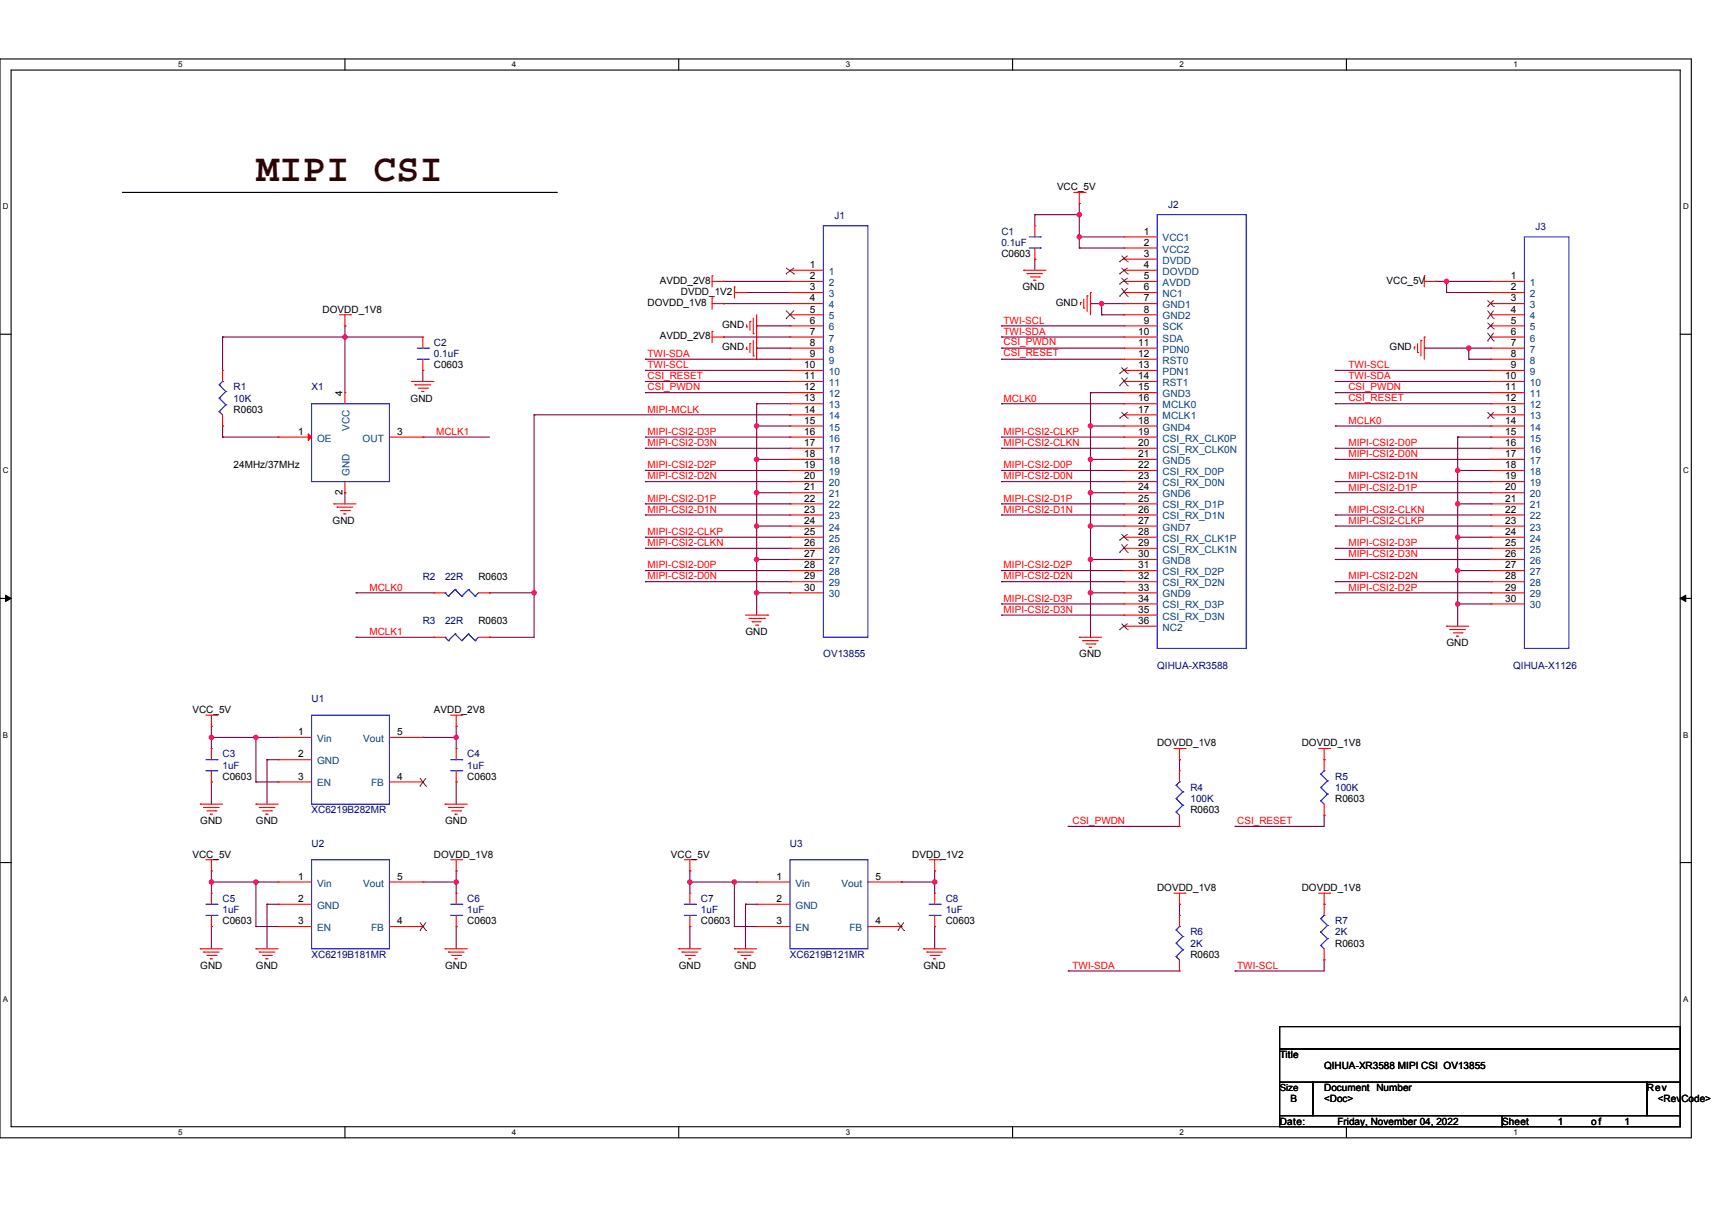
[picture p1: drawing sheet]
<svg xmlns="http://www.w3.org/2000/svg" width="297mm" height="210mm" viewBox="0 0 297 210" stroke-linecap="round" stroke-linejoin="round" font-family="sans-serif">
<path d="M0 10.2h293.4v187.3h-293.4zM1.9 12.2h289.6v183.3h-289.6z" fill="none" stroke="#000" stroke-width=".19"/>
<g fill="#fff">
<path d="M30.9 10.4h.7v1.6h-.7z"/>
<path d="M30.9 195.7h.7v1.6h-.7z"/>
</g>
<path d="M59.8 10.2v2M59.8 195.5v2" fill="none" stroke="#000" stroke-width=".19"/>
<g fill="#fff">
<path d="M88.8 10.4h.8v1.6h-.8z"/>
<path d="M88.8 195.7h.8v1.6h-.8z"/>
</g>
<path d="M117.8 10.2v2M117.8 195.5v2" fill="none" stroke="#000" stroke-width=".19"/>
<g fill="#fff">
<path d="M146.7 10.4h.8v1.6h-.8z"/>
<path d="M146.7 195.7h.8v1.6h-.8z"/>
</g>
<path d="M175.7 10.2v2M175.7 195.5v2" fill="none" stroke="#000" stroke-width=".19"/>
<g fill="#fff">
<path d="M204.6 10.4h.8v1.6h-.8z"/>
<path d="M204.6 195.7h.8v1.6h-.8z"/>
</g>
<path d="M233.6 10.2v2M233.6 195.5v2" fill="none" stroke="#000" stroke-width=".19"/>
<g fill="#fff">
<path d="M262.5 10.4h.8v1.6h-.8z"/>
<path d="M262.5 195.7h.8v1.6h-.8z"/>
<path d="M.5 35.1h1v1.5h-1z"/>
<path d="M292 35.1h1v1.5h-1z"/>
<path d="M.5 80.9h1v1.6h-1z"/>
<path d="M292 80.9h1v1.6h-1z"/>
</g>
<path d="M0 58h1.9M291.5 58h1.9" fill="none" stroke="#000" stroke-width=".19"/>
<g fill="#fff">
<path d="M.5 126.8h.9v1.5h-.9z"/>
<path d="M292 126.8h.9v1.5h-.9z"/>
</g>
<path d="M0 103.9h1.9M291.5 103.9h1.9" fill="none" stroke="#000" stroke-width=".19"/>
<path d="M1 103.3l.9 .6-.9 .5zM291.5 103.9l.9-.6v1.1z" fill="#000" stroke="#000" stroke-width=".17"/>
<g fill="#fff">
<path d="M.5 172.6h.9v1.6h-.9z"/>
<path d="M292 172.6h.9v1.6h-.9z"/>
</g>
<path d="M21.2 33.4h75.3M96.5 33.4h.1M0 149.7h1.9M291.5 149.7h1.9M222 178.2h69.5v3.8h-69.5zM222 182h69.5v5.8h-69.5zM222 187.8h5.8v5.8h-5.8zM222 193.6h38.6v1.9h-38.6zM227.8 187.8h57.9v5.8h-57.9zM260.6 193.6h30.9v1.9h-30.9zM285.7 187.8h5.8v5.8h-5.8z" fill="none" stroke="#000" stroke-width=".19"/>
<g fill="none" stroke="#800040" stroke-width=".19">
<path d="M179.5 37.3h.1M179.5 37.3h7.7M179.5 37.3v1.9M187.2 35.3h.1M187.2 37.3h.1M187.2 35.3v7.7M38.6 58.5h.1M38.6 58.5h34.8M38.6 58.5v5.8M59.8 56.6h.1M59.8 58.5h.1M59.8 56.6v11.5"/>
<path d="M125.5 48.8h.1M125.5 52.7h.1M125.5 58.5h.1M125.5 58.5h11.6M125.5 52.7h11.6M125.5 48.8h11.6M129.3 50.8h.1M129.3 50.8h7.8M131.3 56.6h.1M131.3 56.6h5.8M173.7 58.5h.1M173.7 56.6h.1"/>
<path d="M173.7 58.5h21.3M173.7 56.6h21.3M179.5 45h.1M179.5 45v1.9M187.2 43h.1M187.2 41.1h.1M187.2 43h7.8M187.2 41.1h7.8M189.2 52.7h.1M189.2 52.7h5.8M191.1 54.6h.1M191.1 52.7h.1"/>
<path d="M191.1 54.6h3.9M191.1 52.7v1.9M249 48.8h.1M249 48.8h9.7M251 50.8h.1M251 48.8h.1M251 50.8h7.7M251 48.8v2M38.6 73.9h.1M38.6 75.9h.1M38.6 73.9v2M38.6 75.9h9.7"/>
<path d="M73.4 64.3h.1M73.4 75.9h.1M73.4 75.9h11.5M73.4 64.3v1.9M92.7 72h.1M92.7 72h44.4M92.7 72v38.6h-7.8M112 62.3h.1M112 64.3h.1M112 66.2h.1M112 68.1h.1M112 75.9h.1"/>
<path d="M112 77.8h.1M112 75.9h25.1M112 62.3h25.1M112 77.8h25.1M112 68.1h25.1M112 66.2h25.1M112 64.3h25.1M131.3 60.4h.1M131.3 70.1h.1M131.3 73.9h.1M131.3 79.7h.1M131.3 60.4h5.8"/>
<path d="M131.3 79.7h5.8M131.3 73.9h5.8M131.3 70.1h5.8M131.3 70.1v36.7M137.1 72h.1M173.7 60.4h.1M173.7 62.3h.1M173.7 75.9h.1M173.7 77.8h.1M173.7 70.1h.1M173.7 75.9h21.3M173.7 60.4h21.3"/>
<path d="M173.7 62.3h21.3M173.7 77.8h21.3M173.7 70.1h21.3M189.2 79.7h.1M189.2 73.9h.1M189.2 68.1h.1M189.2 68.1v42.5M189.2 79.7h5.8M189.2 73.9h5.8M189.2 68.1h5.8M231.6 77.8h.1M231.6 79.7h.1"/>
<path d="M231.6 70.1h.1M231.6 68.1h.1M231.6 66.2h.1M231.6 64.3h.1M231.6 73.9h.1M231.6 77.8h27.1M231.6 79.7h27.1M231.6 73.9h27.1M231.6 68.1h27.1M231.6 70.1h27.1M231.6 66.2h27.1M231.6 64.3h27.1"/>
<path d="M247.1 60.4h.1M247.1 60.4h11.6M252.9 75.9h.1M252.9 75.9h5.8M252.9 75.9v32.8M254.8 60.4h.1M254.8 62.3h.1M254.8 62.3h3.9M254.8 60.4v1.9M59.8 85.5h.1M59.8 85.5v1.9M112 99h.1"/>
<path d="M112 81.7h.1M112 83.6h.1M112 87.4h.1M112 89.4h.1M112 93.2h.1M112 95.2h.1M112 99h25.1M112 83.6h25.1M112 81.7h25.1M112 87.4h25.1M112 89.4h25.1M112 95.2h25.1"/>
<path d="M112 93.2h25.1M131.3 85.5h.1M131.3 91.3h.1M131.3 97.1h.1M131.3 97.1h5.8M131.3 91.3h5.8M131.3 85.5h5.8M173.7 83.6h.1M173.7 81.7h.1M173.7 87.4h.1M173.7 89.4h.1M173.7 99h.1"/>
<path d="M173.7 99h21.3M173.7 83.6h21.3M173.7 81.7h21.3M173.7 87.4h21.3M173.7 89.4h21.3M189.2 97.1h.1M189.2 91.3h.1M189.2 85.5h.1M189.2 97.1h5.8M189.2 91.3h5.8M189.2 85.5h5.8M231.6 95.2h.1"/>
<path d="M231.6 97.1h.1M231.6 91.3h.1M231.6 89.4h.1M231.6 85.5h.1M231.6 83.6h.1M231.6 83.6h27.1M231.6 89.4h27.1M231.6 97.1h27.1M231.6 91.3h27.1M231.6 85.5h27.1M231.6 95.2h27.1M252.9 81.7h.1"/>
<path d="M252.9 87.4h.1M252.9 93.2h.1M252.9 99h.1M252.9 99h5.8M252.9 81.7h5.8M252.9 87.4h5.8M252.9 93.2h5.8M61.8 102.9h.1M61.8 110.6h.1M61.8 102.9h13.5M61.8 110.6h13.5M84.9 110.6h.1"/>
<path d="M84.9 102.9h.1M84.9 102.9h7.8M92.7 102.9h.1M112 101h.1M112 101h25.1M131.3 102.9h.1M131.3 102.9h5.8M173.7 104.8h.1M173.7 106.8h.1M173.7 101h.1M173.7 101h21.3M173.7 104.8h21.3"/>
<path d="M173.7 106.8h21.3M189.2 102.9h.1M189.2 102.9h5.8M231.6 102.9h.1M231.6 101h.1M231.6 101h27.1M231.6 102.9h27.1M252.9 104.8h.1M252.9 104.8h5.8M36.7 135.7h.1M36.7 128h.1M36.7 126.1h.1"/>
<path d="M36.7 128h11.6M36.7 126.1v3.8M36.7 135.7v3.9M44.4 128h.1M44.4 135.7h.1M44.4 128v7.7M44.4 135.7h3.9M46.3 131.8h.1M46.3 131.8h2M46.3 131.8v7.8M73.4 128h.1M73.4 128h5.7"/>
<path d="M79.1 135.7h.1M79.1 128h.1M79.1 126.1h.1M79.1 126.1v3.8M79.1 135.7v3.9M204.6 131.8h.1M204.6 131.8v2M36.7 153.1h.1M36.7 151.2h.1M36.7 151.2v3.8M36.7 153.1h11.6M44.4 153.1h.1"/>
<path d="M44.4 153.1v7.7M46.3 156.9h.1M46.3 156.9h2M46.3 156.9v7.8M73.4 153.1h.1M73.4 153.1h5.7M79.1 151.2h.1M79.1 153.1h.1M79.1 151.2v3.8M119.7 153.1h.1M119.7 151.2h.1M119.7 153.1h11.6"/>
<path d="M119.7 151.2v3.8M127.4 153.1h.1M127.4 153.1v7.7M129.3 156.9h.1M129.3 156.9h2M129.3 156.9v7.8M156.4 153.1h.1M156.4 153.1h5.7M162.1 151.2h.1M162.1 153.1h.1M162.1 151.2v3.8M185.3 143.4h.1"/>
<path d="M185.3 143.4h19.3M204.6 156.9h.1M204.6 156.9v2M214.3 143.4h.1M229.7 141.5h.1M229.7 141.5v1.9h-15.4M36.7 160.8h.1M36.7 160.8v3.9M44.4 160.8h.1M44.4 160.8h3.9M79.1 160.8h.1M79.1 160.8v3.9"/>
<path d="M119.7 160.8h.1M119.7 160.8v3.9M127.4 160.8h.1M127.4 160.8h3.9M162.1 160.8h.1M162.1 160.8v3.9M185.3 168.5h.1M185.3 168.5h19.3M214.3 168.5h.1M229.7 166.6h.1M229.7 166.6v1.9h-15.4"/>
</g>
<g fill="#f0f" stroke="#f0f" stroke-width=".19">
<circle cx="79.1" cy="128" r=".38"/>
<circle cx="44.4" cy="128" r=".38"/>
<circle cx="36.7" cy="128" r=".38"/>
<circle cx="44.4" cy="153.1" r=".38"/>
<circle cx="79.1" cy="153.1" r=".38"/>
<circle cx="36.7" cy="153.1" r=".38"/>
<circle cx="59.8" cy="58.5" r=".38"/>
<circle cx="127.4" cy="153.1" r=".38"/>
<circle cx="162.1" cy="153.1" r=".38"/>
<circle cx="119.7" cy="153.1" r=".38"/>
<circle cx="187.2" cy="41.1" r=".38"/>
<circle cx="187.2" cy="37.3" r=".38"/>
<circle cx="191.1" cy="52.7" r=".38"/>
<circle cx="189.2" cy="85.5" r=".38"/>
<circle cx="189.2" cy="79.7" r=".38"/>
<circle cx="189.2" cy="102.9" r=".38"/>
<circle cx="189.2" cy="97.1" r=".38"/>
<circle cx="189.2" cy="91.3" r=".38"/>
<circle cx="189.2" cy="73.9" r=".38"/>
<circle cx="252.9" cy="81.7" r=".38"/>
<circle cx="252.9" cy="87.4" r=".38"/>
<circle cx="252.9" cy="93.2" r=".38"/>
<circle cx="252.9" cy="99" r=".38"/>
<circle cx="252.9" cy="104.8" r=".38"/>
<circle cx="254.8" cy="60.4" r=".38"/>
<circle cx="250.9" cy="48.8" r=".38"/>
<circle cx="131.3" cy="91.3" r=".38"/>
<circle cx="131.3" cy="97.1" r=".38"/>
<circle cx="131.3" cy="73.9" r=".38"/>
<circle cx="131.3" cy="85.5" r=".38"/>
<circle cx="131.3" cy="79.7" r=".38"/>
<circle cx="131.3" cy="102.9" r=".38"/>
<circle cx="92.6" cy="102.9" r=".38"/>
</g>
<g fill="none" stroke="#f00" stroke-width=".19">
<path d="M179.5 39.2h.1M179.5 39.2v1.9M186.3 33.4h1.9M187.2 35.3h.1M187.2 33.4v1.9M188.2 33.4h.1M58.9 54.6h1.9M59.8 56.6h.1M59.8 54.6v2M60.8 54.6h.1M73.4 58.5h.1M73.4 58.5v1.9"/>
<path d="M123.5 47.9h.1M123.5 51.7h.1M123.5 57.5h.1M123.5 48.8h2M123.5 47.9v1.9M123.5 51.7v2M123.5 57.5v2M123.5 52.7h2M123.5 58.5h2M125.5 48.8h.1M125.5 52.7h.1M125.5 58.5h.1"/>
<path d="M127.4 49.8h.1M127.4 50.8h1.9M127.4 49.8v1.9M129.3 50.8h.1M129.5 56.7h.1M129.5 56.4v.3M130.1 55.8h.1M130.1 59.6h.1M130.1 55.8v1.5M130.1 59.6v1.6M130.7 57.9h.1M130.7 55.2v2.7"/>
<path d="M130.7 59.1v2.7M131.3 58.5h.1M131.3 54.6v7.7M137.1 46.9h.1M137.1 48.8h.1M137.1 50.8h.1M137.1 52.7h.1M137.1 54.6h.1M137.1 56.6h.1M137.1 58.5h.1M137.1 54.6h5.7M137.1 46.9h5.7"/>
<path d="M137.1 48.8h5.7M137.1 50.8h5.7M137.1 52.7h5.7M137.1 58.5h5.7M137.1 56.6h5.7M177.6 46.9h.1M177.6 46.9h3.9M178.2 47.5h.1M178.2 47.5h2.7M178.8 48.1h1.5M179.3 48.6h.1M179.3 48.6h.4"/>
<path d="M179.5 45h.1M179.5 43v2M180.3 48.1h.1M187.4 52.5h.1M187.4 52.5v.4M188 53.5h.1M188 51.9v1.6M188.6 51.4h.1M188.6 51.4v2.6M189.2 50.8h.1M189.2 50.8v3.8M195 41.1h.1"/>
<path d="M195 43h.1M195 45h.1M195 46.9h.1M195 48.8h.1M195 50.8h.1M195 52.7h.1M195 54.6h.1M195 56.6h.1M195 58.5h.1M195 54.6h5.8M195 46.9h5.8M195 48.8h5.8"/>
<path d="M195 50.8h5.8M195 52.7h5.8M195 58.5h5.8M195 56.6h5.8M195 41.1h5.8M195 43h5.8M195 45h5.8M245.9 59.6v1.6M246.5 59.1h.1M246.5 59.1v2.7M247.1 58.5h.1M247.1 47.9h.1"/>
<path d="M247.1 47.9v1.9M247.1 58.5v3.8M247.1 48.8h1.9M249 48.8h.1M258.7 48.8h.1M258.7 50.8h.1M258.7 52.7h.1M258.7 54.6h.1M258.7 56.6h.1M258.7 58.5h.1M258.7 54.6h5.8M258.7 48.8h5.8"/>
<path d="M258.7 50.8h5.8M258.7 52.7h5.8M258.7 58.5h5.8M258.7 56.6h5.8M38.6 73.9h.1M38.6 64.3h.1M38.6 64.3v1.9M38.6 72v1.9M48.3 75.9h.1M48.3 75.9h5.7M59.8 68.1h.1M59.8 68.1v2"/>
<path d="M67.6 75.9h5.8M71.4 66.2h.1M71.4 66.2h3.9M72 66.8h.1M72 66.8h2.7M72.6 67.4h1.5M73.2 67.9h.1M73.2 67.9h.3M73.4 75.9h.1M73.4 64.3h.1M73.4 62.3v2M74.1 67.4h.1"/>
<path d="M129.5 60.6h.1M129.5 60.2v.4M130.7 61.8h.1M131.3 62.3h.1M137.1 60.4h.1M137.1 62.3h.1M137.1 64.3h.1M137.1 66.2h.1M137.1 68.1h.1M137.1 70.1h.1M137.1 72h.1M137.1 73.9h.1"/>
<path d="M137.1 75.9h.1M137.1 77.8h.1M137.1 79.7h.1M137.1 66.2h5.7M137.1 75.9h5.7M137.1 60.4h5.7M137.1 62.3h5.7M137.1 64.3h5.7M137.1 68.1h5.7M137.1 70.1h5.7M137.1 72h5.7M137.1 73.9h5.7"/>
<path d="M137.1 77.8h5.7M137.1 79.7h5.7M195 60.4h.1M195 62.3h.1M195 64.3h.1M195 66.2h.1M195 68.1h.1M195 70.1h.1M195 72h.1M195 73.9h.1M195 75.9h.1M195 77.8h.1"/>
<path d="M195 79.7h.1M195 66.2h5.8M195 75.9h5.8M195 60.4h5.8M195 62.3h5.8M195 64.3h5.8M195 68.1h5.8M195 70.1h5.8M195 72h5.8M195 73.9h5.8M195 77.8h5.8M195 79.7h5.8"/>
<path d="M245.4 60.2h.1M245.4 60.2v.4M245.9 61.2h.1M258.7 60.4h.1M258.7 62.3h.1M258.7 64.3h.1M258.7 66.2h.1M258.7 68.1h.1M258.7 70.1h.1M258.7 72h.1M258.7 73.9h.1M258.7 75.9h.1"/>
<path d="M258.7 77.8h.1M258.7 79.7h.1M258.7 66.2h5.8M258.7 75.9h5.8M258.7 60.4h5.8M258.7 62.3h5.8M258.7 64.3h5.8M258.7 68.1h5.8M258.7 70.1h5.8M258.7 72h5.8M258.7 73.9h5.8M258.7 77.8h5.8"/>
<path d="M258.7 79.7h5.8M57.9 87.4h.1M57.9 87.4h3.9M58.5 88h.1M58.5 88h2.7M59.1 88.6h1.5M59.6 89.2h.1M59.6 89.2h.4M59.8 85.5h.1M59.8 83.6v1.9M60.6 88.6h.1M137.1 81.7h.1"/>
<path d="M137.1 83.6h.1M137.1 85.5h.1M137.1 87.4h.1M137.1 89.4h.1M137.1 91.3h.1M137.1 93.2h.1M137.1 95.2h.1M137.1 97.1h.1M137.1 99h.1M137.1 87.4h5.7M137.1 81.7h5.7M137.1 83.6h5.7"/>
<path d="M137.1 85.5h5.7M137.1 89.4h5.7M137.1 91.3h5.7M137.1 93.2h5.7M137.1 95.2h5.7M137.1 97.1h5.7M137.1 99h5.7M195 81.7h.1M195 83.6h.1M195 85.5h.1M195 87.4h.1M195 89.4h.1"/>
<path d="M195 91.3h.1M195 93.2h.1M195 95.2h.1M195 97.1h.1M195 99h.1M195 87.4h5.8M195 81.7h5.8M195 83.6h5.8M195 85.5h5.8M195 89.4h5.8M195 91.3h5.8M195 93.2h5.8"/>
<path d="M195 95.2h5.8M195 97.1h5.8M195 99h5.8M258.7 81.7h.1M258.7 83.6h.1M258.7 85.5h.1M258.7 87.4h.1M258.7 89.4h.1M258.7 91.3h.1M258.7 93.2h.1M258.7 95.2h.1M258.7 97.1h.1"/>
<path d="M258.7 99h.1M258.7 87.4h5.8M258.7 81.7h5.8M258.7 83.6h5.8M258.7 85.5h5.8M258.7 89.4h5.8M258.7 91.3h5.8M258.7 93.2h5.8M258.7 95.2h5.8M258.7 97.1h5.8M258.7 99h5.8M75.3 110.6h.1"/>
<path d="M75.3 102.9h.1M75.3 110.6h1.9M75.3 102.9h1.9M83 110.6h1.9M83 102.9h1.9M84.9 110.6h.1M84.9 102.9h.1M129.3 106.8h3.9M129.9 107.3h2.7M130.5 107.9h.1M130.5 107.9h1.5M131.1 108.5h.4"/>
<path d="M131.5 108.5h.1M132.6 107.3h.1M133.2 106.8h.1M137.1 101h.1M137.1 102.9h.1M137.1 102.9h5.7M137.1 101h5.7M187.2 110.6h.1M187.2 110.6h3.9M187.8 111.2h.1M187.8 111.2h2.7M188.4 111.8h1.5"/>
<path d="M189 112.4h.1M189 112.4h.4M189.9 111.8h.1M195 101h.1M195 102.9h.1M195 104.8h.1M195 106.8h.1M195 108.7h.1M195 108.7h5.8M195 106.8h5.8M195 102.9h5.8M195 101h5.8"/>
<path d="M195 104.8h5.8M251 108.7h.1M251 108.7h3.8M251.5 109.3h.1M251.5 109.3h2.7M252.1 109.8h1.6M252.7 110.4h.1M252.7 110.4h.4M253.7 109.8h.1M258.7 101h.1M258.7 102.9h.1M258.7 104.8h.1"/>
<path d="M258.7 102.9h5.8M258.7 101h5.8M258.7 104.8h5.8M34.7 139.6h.1M34.7 139.6h3.9M35.7 124.1h1.9M36.7 126.1h.1M36.7 135.7h.1M36.7 129.9h.1M36.7 124.1v2M36.7 129.9v1.9M36.7 133.8v1.9"/>
<path d="M37.6 124.1h.1M44.4 139.6h.1M44.4 139.6h3.9M48.3 128h.1M48.3 131.8h.1M48.3 135.7h.1M48.3 128h5.7M48.3 131.8h5.7M48.3 135.7h5.7M67.6 128h5.8M67.6 135.7h5.8M73.4 135.7h.1"/>
<path d="M73.4 128h.1M77.2 139.6h.1M77.2 139.6h3.9M78.2 124.1h1.9M79.1 126.1h.1M79.1 135.7h.1M79.1 129.9h.1M79.1 124.1v2M79.1 129.9v1.9M79.1 133.8v1.9M80.1 124.1h.1M203.7 129.9h1.9"/>
<path d="M204.6 131.8h.1M204.6 133.8h.1M204.6 129.9v1.9M204.6 133.8v1.9M205.6 129.9h.1M228.7 129.9h2M229.7 131.8h.1M229.7 129.9v3.9M229.7 139.6v1.9M230.7 129.9h.1M35.3 140.1h.1M35.3 140.1h2.7"/>
<path d="M35.7 149.2h1.9M35.9 140.7h1.5M36.5 141.3h.1M36.5 141.3h.4M36.7 151.2h.1M36.7 155h.1M36.7 149.2v2M36.7 155v1.9M36.7 158.9v1.9M37.4 140.7h.1M37.6 149.2h.1M45 140.1h.1"/>
<path d="M45 140.1h2.7M45.6 140.7h1.5M46.1 141.3h.1M46.1 141.3h.4M47.1 140.7h.1M48.3 153.1h.1M48.3 156.9h.1M48.3 153.1h5.7M48.3 156.9h5.7M67.6 153.1h5.8M73.4 153.1h.1M77.8 140.1h.1"/>
<path d="M77.8 140.1h2.7M78.2 149.2h1.9M78.4 140.7h1.5M79 141.3h.1M79 141.3h.3M79.1 151.2h.1M79.1 155h.1M79.1 149.2v2M79.1 155v1.9M79.1 158.9v1.9M79.9 140.7h.1M80.1 149.2h.1"/>
<path d="M118.7 149.2h1.9M119.7 151.2h.1M119.7 155h.1M119.7 149.2v2M119.7 155v1.9M119.7 158.9v1.9M120.6 149.2h.1M131.3 153.1h.1M131.3 156.9h.1M131.3 153.1h5.8M131.3 156.9h5.8M150.6 153.1h5.8"/>
<path d="M156.4 153.1h.1M161.2 149.2h1.9M162.1 151.2h.1M162.1 155h.1M162.1 149.2v2M162.1 155v1.9M162.1 158.9v1.9M163.1 149.2h.1M203.7 155h1.9M204.6 156.9h.1M204.6 143.4h.1M204.6 158.9h.1"/>
<path d="M204.6 141.5v1.9M204.6 155v1.9M204.6 158.9v1.9M205.6 155h.1M228.7 155h2M229.7 156.9h.1M229.7 141.5h.1M229.7 155v3.9M230.7 155h.1M34.7 164.7h.1M34.7 164.7h3.9M35.3 165.2h.1"/>
<path d="M35.3 165.2h2.7M35.9 165.8h1.5M36.5 166.4h.1M36.5 166.4h.4M36.7 160.8h.1M37.4 165.8h.1M44.4 164.7h.1M44.4 164.7h3.9M45 165.2h.1M45 165.2h2.7M45.6 165.8h1.5M46.1 166.4h.1"/>
<path d="M46.1 166.4h.4M47.1 165.8h.1M48.3 160.8h.1M48.3 160.8h5.7M67.6 160.8h5.8M73.4 160.8h.1M77.2 164.7h.1M77.2 164.7h3.9M77.8 165.2h.1M77.8 165.2h2.7M78.4 165.8h1.5M79 166.4h.1"/>
<path d="M79 166.4h.3M79.1 160.8h.1M79.9 165.8h.1M117.8 164.7h.1M117.8 164.7h3.8M118.3 165.2h.1M118.3 165.2h2.7M118.9 165.8h1.5M119.5 166.4h.1M119.5 166.4h.4M119.7 160.8h.1M120.4 165.8h.1"/>
<path d="M127.4 164.7h.1M127.4 164.7h3.9M128 165.2h.1M128 165.2h2.7M128.6 165.8h1.5M129.1 166.4h.1M129.1 166.4h.4M130.1 165.8h.1M131.3 160.8h.1M131.3 160.8h5.8M150.6 160.8h5.8M156.4 160.8h.1"/>
<path d="M160.2 164.7h.1M160.2 164.7h3.9M160.8 165.2h.1M160.8 165.2h2.7M161.4 165.8h1.5M162 166.4h.1M162 166.4h.3M162.1 160.8h.1M162.9 165.8h.1M204.6 168.5h.1M204.6 166.6v1.9M229.7 166.6h.1"/>
<path d="M229.7 164.7v1.9"/>
</g>
<g fill="none" stroke="#00f" stroke-width=".19">
<path d="M142.8 39.2h7.8v71.4h-7.8zM200.8 37.3h15.4v75.2h-15.4zM178.6 43h1.9M178.6 41.1h1.9M180.5 43h.1M180.5 41.1h.1M264.5 41.1h7.7v71.4h-7.7zM38 71.4h.1M38 69.1h.1M38 66.8h.1M38 71.4l.6 .6M38 69.1l1.2 1.2"/>
<path d="M38 66.8l1.2 1.1M38.6 66.2h.1M38.6 66.2l-.6 .6M39.2 70.3h.1M39.2 67.9h.1M39.2 70.3l-1.2 1.1M39.2 67.9l-1.2 1.2M54 70.1h13.6v13.5h-13.6zM72.4 62.3h1.9M72.4 60.4h1.9M74.3 62.3h.1M74.3 60.4h.1"/>
<path d="M77.2 110.6h.1M77.2 102.9h.1M77.2 110.6l.6 .6M77.2 102.9l.6 .6M77.8 111.2h.1M77.8 103.5h.1M79 110h.1M79 102.3h.1M79 110l1.1 1.2M79 110l-1.2 1.2M79 102.3l1.1 1.2M79 102.3l-1.2 1.2"/>
<path d="M80.1 111.2h.1M80.1 103.5h.1M81.3 110h.1M81.3 102.3h.1M81.3 110l1.1 1.2M81.3 110l-1.2 1.2M81.3 102.3l1.1 1.2M81.3 102.3l-1.2 1.2M82.4 111.2h.1M82.4 103.5h.1M83 110.6l-.6 .6M83 102.9l-.6 .6"/>
<path d="M35.7 133.8h1.9M35.7 131.8h1.9M37.6 133.8h.1M37.6 131.8h.1M54 124.1h13.6v15.5h-13.6zM78.2 133.8h1.9M78.2 131.8h1.9M80.1 133.8h.1M80.1 131.8h.1M204 138.6h.1M204 136.3h.1M204 138.6l1.2 1.2"/>
<path d="M204 136.3l1.2 1.1M204.6 135.7h.1M204.6 135.7l-.6 .6M205.2 139.8h.1M205.2 137.4h.1M205.2 139.8l-1.2 1.1M205.2 137.4l-1.2 1.2M229.1 139h.1M229.1 136.7h.1M229.1 134.4h.1M229.1 139l.6 .6M229.1 136.7l1.2 1.1"/>
<path d="M229.1 134.4l1.2 1.1M229.7 133.8h.1M229.7 133.8l-.6 .6M230.3 137.8h.1M230.3 135.5h.1M230.3 137.8l-1.2 1.2M230.3 135.5l-1.2 1.2M35.7 158.9h1.9M35.7 156.9h1.9M37.6 158.9h.1M37.6 156.9h.1M54 149.2h13.6v15.5h-13.6z"/>
<path d="M78.2 158.9h1.9M78.2 156.9h1.9M80.1 158.9h.1M80.1 156.9h.1M118.7 158.9h1.9M118.7 156.9h1.9M120.6 158.9h.1M120.6 156.9h.1M137.1 149.2h13.5v15.5h-13.5zM161.2 158.9h1.9M161.2 156.9h1.9M163.1 158.9h.1"/>
<path d="M163.1 156.9h.1M204 140.9h.1M204 140.9l.6 .6M229.1 159.4h.1M229.1 159.4l1.2 1.2M229.7 158.9h.1M229.7 158.9l-.6 .5M204 166h.1M204 163.7h.1M204 161.4h.1M204 166l.6 .6M204 163.7l1.2 1.2"/>
<path d="M204 161.4l1.2 1.1M204.6 160.8h.1M204.6 160.8l-.6 .6M205.2 164.9h.1M205.2 162.5h.1M205.2 164.9l-1.2 1.1M205.2 162.5l-1.2 1.2M229.1 164.1h.1M229.1 161.8h.1M229.1 164.1l.6 .6M229.1 161.8l1.2 1.1M230.3 162.9h.1"/>
<path d="M230.3 160.6h.1M230.3 162.9l-1.2 1.2M230.3 160.6l-1.2 1.2"/>
</g>
<path d="M53.5 75.3l.5 .6-.5 .5z" fill="#f00" stroke="#f00" stroke-width=".19"/>
<g fill="none" stroke="#804000" stroke-width=".17">
<path d="M136.3 47.5h.1M136.3 55.3h.1M136.3 46.5l1.5 1M136.3 53.9l1.5 1.4M137.8 47.5h.1M137.8 55.3h.1M137.8 46.5l-1.5 1M137.8 53.9l-1.5 1.4M194.2 45.4h.1M194.2 47.5h.1M194.2 49.3h.1M194.2 51.4h.1"/>
<path d="M194.6 44.4l1 1M194.6 46.5l1 1M194.6 48.3l1 1M194.6 50l1 1.4M195.6 45.4h.1M195.6 47.5h.1M195.6 49.3h.1M195.6 51.4h.1M195.6 44.4l-1.4 1M195.6 46.5l-1.4 1M195.6 48.3l-1.4 1M195.6 50l-1.4 1.4"/>
<path d="M258.1 53.2h.1M258.1 55.3h.1M258.1 57.1h.1M258.1 59.2h.1M258.1 52.1l1 1.1M258.1 53.9l1 1.4M258.1 56l1 1.1M258.1 57.8l1 1.4M259.1 53.2h.1M259.1 55.3h.1M259.1 57.1h.1M259.1 59.2h.1"/>
<path d="M259.1 52.1l-1 1.1M259.1 53.9l-1 1.4M259.1 56l-1 1.1M259.1 57.8l-1 1.4M194.2 64.8h.1M194.2 66.9h.1M194.2 72.6h.1M194.6 63.8l1 1M194.6 65.5l1 1.4M194.6 71.5l1 1.1M195.6 64.8h.1M195.6 66.9h.1"/>
<path d="M195.6 72.6h.1M195.6 63.8l-1.4 1M195.6 65.5l-1.4 1.4M195.6 71.5l-1.4 1.1M258.1 72.6h.1M258.1 71.5l1 1.1M259.1 72.6h.1M259.1 71.5l-1 1.1M194.2 93.8h.1M194.2 95.9h.1M194.6 92.7l1 1.1M194.6 94.5l1 1.4"/>
<path d="M195.6 93.8h.1M195.6 95.9h.1M195.6 92.7l-1.4 1.1M195.6 94.5l-1.4 1.4M194.2 109.3h.1M194.6 108.2l1 1.1M195.6 109.3h.1M195.6 108.2l-1.4 1.1M72.8 136.4h.1M72.8 135l1.1 1.4M73.9 136.4h.1M73.9 135l-1.1 1.4"/>
<path d="M72.8 161.5h.1M72.8 160.1l1.1 1.4M73.9 161.5h.1M73.9 160.1l-1.1 1.4M155.8 161.5h.1M155.8 160.1l1 1.4M156.8 161.5h.1M156.8 160.1l-1 1.4"/>
</g>
<text font-size="6.8" fill="#400000" x="44.4" y="31.4">MIPI CSI</text>
<g font-size="1.8">
<text x="59.4" y="68.7" transform="rotate(-90 59.4 68.7)">4</text>
<text x="59.4" y="85.9" transform="rotate(-90 59.4 85.9)">2</text>
</g>
<g font-size="1.8" fill="#004080">
<text x="60.6" y="74.7" transform="rotate(-90 60.6 74.7)">VCC</text>
<text x="60.6" y="82.6" transform="rotate(-90 60.6 82.6)">GND</text>
</g>
<g font-size="1.7">
<text x="183.4" y="33">VCC_5V</text>
<text x="198.4" y="40.7">1</text>
<text x="140.5" y="46.5">1</text>
<text x="173.7" y="44.6">C0603</text>
<text x="198.4" y="42.7">2</text>
<text x="198.4" y="44.6">3</text>
<text x="198.4" y="46.5">4</text>
<text x="112.3" y="53.1">DOVDD_1V8</text>
<text x="114.5" y="49.2">AVDD_2V8</text>
<text x="118.1" y="51.2">DVDD_1V2</text>
<text x="140.5" y="48.5">2</text>
<text x="140.5" y="50.4">3</text>
<text x="140.5" y="52.3">4</text>
<text x="177.4" y="50.4">GND</text>
<text x="183.2" y="53.1">GND</text>
<text x="198.4" y="48.5">5</text>
<text x="198.4" y="50.4">6</text>
<text x="198.4" y="52.3">7</text>
<text x="240.5" y="49.2">VCC_5V</text>
<text x="262.1" y="48.5">1</text>
<text x="262.1" y="50.4">2</text>
<text x="262.1" y="52.3">3</text>
<text x="56" y="54.2">DOVDD_1V8</text>
<text x="114.5" y="58.9">AVDD_2V8</text>
<text x="125.3" y="57">GND</text>
<text x="140.5" y="54.2">5</text>
<text x="140.5" y="56.2">6</text>
<text x="140.5" y="58.1">7</text>
<text x="197.4" y="58.1">10</text>
<text x="198.4" y="54.2">8</text>
<text x="198.4" y="56.2">9</text>
<text x="262.1" y="54.2">4</text>
<text x="262.1" y="56.2">5</text>
<text x="262.1" y="58.1">6</text>
<text x="75.3" y="63.9">C0603</text>
<text x="125.3" y="60.8">GND</text>
<text x="139.5" y="63.9">10</text>
<text x="139.5" y="65.8">11</text>
<text x="140.5" y="60">8</text>
<text x="140.5" y="62">9</text>
<text x="197.4" y="60">11</text>
<text x="197.4" y="62">12</text>
<text x="197.4" y="63.9">13</text>
<text x="197.4" y="65.8">14</text>
<text x="241.1" y="60.8">GND</text>
<text x="261.1" y="65.8">10</text>
<text x="262.1" y="60">7</text>
<text x="262.1" y="62">8</text>
<text x="262.1" y="63.9">9</text>
<text x="40.5" y="71.6">R0603</text>
<text x="71.2" y="69.7">GND</text>
<text x="139.5" y="67.8">12</text>
<text x="139.5" y="69.7">13</text>
<text x="139.5" y="71.6">14</text>
<text x="197.4" y="67.8">15</text>
<text x="197.4" y="69.7">16</text>
<text x="197.4" y="71.6">17</text>
<text x="261.1" y="67.8">11</text>
<text x="261.1" y="69.7">12</text>
<text x="261.1" y="71.6">13</text>
<text x="51.7" y="75.5">1</text>
<text x="68.9" y="75.5">3</text>
<text x="139.5" y="73.5">15</text>
<text x="139.5" y="75.5">16</text>
<text x="139.5" y="77.4">17</text>
<text x="197.4" y="73.5">18</text>
<text x="197.4" y="75.5">19</text>
<text x="197.4" y="77.4">20</text>
<text x="261.1" y="73.5">14</text>
<text x="261.1" y="75.5">15</text>
<text x="261.1" y="77.4">16</text>
<text x="40.5" y="81.3">24MHz/37MHz</text>
<text x="139.5" y="79.3">18</text>
<text x="139.5" y="81.3">19</text>
<text x="139.5" y="83.2">20</text>
<text x="197.4" y="79.3">21</text>
<text x="197.4" y="81.3">22</text>
<text x="197.4" y="83.2">23</text>
<text x="261.1" y="79.3">17</text>
<text x="261.1" y="81.3">18</text>
<text x="261.1" y="83.2">19</text>
<text x="139.5" y="85.1">21</text>
<text x="139.5" y="87.1">22</text>
<text x="139.5" y="89">23</text>
<text x="197.4" y="85.1">24</text>
<text x="197.4" y="87.1">25</text>
<text x="197.4" y="89">26</text>
<text x="261.1" y="85.1">20</text>
<text x="261.1" y="87.1">21</text>
<text x="261.1" y="89">22</text>
<text x="57.7" y="90.9">GND</text>
<text x="139.5" y="90.9">24</text>
<text x="139.5" y="92.8">25</text>
<text x="139.5" y="94.8">26</text>
<text x="197.4" y="90.9">27</text>
<text x="197.4" y="92.8">28</text>
<text x="197.4" y="94.8">29</text>
<text x="261.1" y="90.9">23</text>
<text x="261.1" y="92.8">24</text>
<text x="261.1" y="94.8">25</text>
<text x="83" y="100.6">R0603</text>
<text x="139.5" y="96.7">27</text>
<text x="139.5" y="98.6">28</text>
<text x="139.5" y="100.6">29</text>
<text x="197.4" y="96.7">30</text>
<text x="197.4" y="98.6">31</text>
<text x="197.4" y="100.6">32</text>
<text x="261.1" y="96.7">26</text>
<text x="261.1" y="98.6">27</text>
<text x="261.1" y="100.6">28</text>
<text x="139.5" y="102.5">30</text>
<text x="197.4" y="102.5">33</text>
<text x="197.4" y="104.4">34</text>
<text x="197.4" y="106.4">35</text>
<text x="261.1" y="102.5">29</text>
<text x="261.1" y="104.4">30</text>
<text x="83" y="108.3">R0603</text>
<text x="129.3" y="110.2">GND</text>
<text x="197.4" y="108.3">36</text>
<text x="250.9" y="112.2">GND</text>
<text x="187.2" y="114.1">GND</text>
<text x="33.4" y="123.8">VCC_5V</text>
<text x="75.3" y="123.8">AVDD_2V8</text>
<text x="51.7" y="127.6">1</text>
<text x="51.7" y="131.5">2</text>
<text x="68.9" y="127.6">5</text>
<text x="200.7" y="129.5">DOVDD_1V8</text>
<text x="225.8" y="129.5">DOVDD_1V8</text>
<text x="38.6" y="135.3">C0603</text>
<text x="51.7" y="135.3">3</text>
<text x="68.9" y="135.3">4</text>
<text x="81.1" y="135.3">C0603</text>
<text x="34.7" y="143.1">GND</text>
<text x="44.4" y="143.1">GND</text>
<text x="77.2" y="143.1">GND</text>
<text x="206.5" y="141.1">R0603</text>
<text x="231.6" y="139.2">R0603</text>
<text x="33.4" y="148.8">VCC_5V</text>
<text x="75.3" y="148.8">DOVDD_1V8</text>
<text x="116.4" y="148.8">VCC_5V</text>
<text x="158.3" y="148.8">DVDD_1V2</text>
<text x="51.7" y="152.7">1</text>
<text x="68.9" y="152.7">5</text>
<text x="134.7" y="152.7">1</text>
<text x="151.9" y="152.7">5</text>
<text x="200.7" y="154.6">DOVDD_1V8</text>
<text x="225.8" y="154.6">DOVDD_1V8</text>
<text x="38.6" y="160.4">C0603</text>
<text x="51.7" y="156.5">2</text>
<text x="51.7" y="160.4">3</text>
<text x="68.9" y="160.4">4</text>
<text x="81.1" y="160.4">C0603</text>
<text x="121.6" y="160.4">C0603</text>
<text x="134.7" y="156.5">2</text>
<text x="134.7" y="160.4">3</text>
<text x="151.9" y="160.4">4</text>
<text x="164.1" y="160.4">C0603</text>
<text x="206.5" y="166.2">R0603</text>
<text x="231.6" y="164.3">R0603</text>
<text x="34.7" y="168.1">GND</text>
<text x="44.4" y="168.1">GND</text>
<text x="77.2" y="168.1">GND</text>
<text x="117.7" y="168.1">GND</text>
<text x="127.4" y="168.1">GND</text>
<text x="160.2" y="168.1">GND</text>
<text x="222" y="183.6">Title</text>
<text x="229.7" y="185.5">QIHUA-XR3588 MIPI CSI OV13855</text>
<text x="222" y="189.3">Size</text>
<text x="223.9" y="191.3">B</text>
<text x="229.7" y="191.3">&lt;Doc&gt;</text>
<text x="229.7" y="189.4">Document Number</text>
<text x="285.7" y="189.4">Rev</text>
<text x="287.6" y="191.3">&lt;RevCode&gt;</text>
<text x="222" y="195.2">Date:</text>
<text x="232" y="195.2">Friday, November 04, 2022</text>
<text x="260.6" y="195.2">Sheet</text>
<text x="270.2" y="195.2">1</text>
<text x="276" y="195.2">of</text>
<text x="281.8" y="195.2">1</text>
</g>
<g font-size="1.7" fill="#000080">
<text x="144.8" y="38">J1</text>
<text x="173.7" y="40.7">C1</text>
<text x="202.7" y="36.1">J2</text>
<text x="266.4" y="40">J3</text>
<text x="173.7" y="42.7">0.1uF</text>
<text x="75.3" y="60.1">C2</text>
<text x="75.3" y="62">0.1uF</text>
<text x="40.5" y="67.8">R1</text>
<text x="40.5" y="69.7">10K</text>
<text x="54" y="67.8">X1</text>
<text x="73.3" y="100.6">R2</text>
<text x="77.2" y="100.6">22R</text>
<text x="73.3" y="108.3">R3</text>
<text x="77.2" y="108.3">22R</text>
<text x="142.8" y="114.1">OV13855</text>
<text x="200.7" y="116">QIHUA-XR3588</text>
<text x="262.5" y="116">QIHUA-X1126</text>
<text x="54" y="121.8">U1</text>
<text x="38.6" y="131.5">C3</text>
<text x="81.1" y="131.5">C4</text>
<text x="38.6" y="133.4">1uF</text>
<text x="81.1" y="133.4">1uF</text>
<text x="206.5" y="137.3">R4</text>
<text x="231.6" y="135.3">R5</text>
<text x="231.6" y="137.3">100K</text>
<text x="54" y="141.1">XC6219B282MR</text>
<text x="206.5" y="139.2">100K</text>
<text x="54" y="146.9">U2</text>
<text x="137" y="146.9">U3</text>
<text x="38.6" y="156.6">C5</text>
<text x="38.6" y="158.5">1uF</text>
<text x="81.1" y="156.6">C6</text>
<text x="81.1" y="158.5">1uF</text>
<text x="121.6" y="156.6">C7</text>
<text x="121.6" y="158.5">1uF</text>
<text x="164.1" y="156.6">C8</text>
<text x="164.1" y="158.5">1uF</text>
<text x="231.6" y="160.4">R7</text>
<text x="54" y="166.2">XC6219B181MR</text>
<text x="137" y="166.2">XC6219B121MR</text>
<text x="206.5" y="162.4">R6</text>
<text x="206.5" y="164.3">2K</text>
<text x="231.6" y="162.4">2K</text>
</g>
<g font-size="1.7" fill="#004080">
<text x="201.7" y="41.9">VCC1</text>
<text x="143.8" y="47.7">1</text>
<text x="201.7" y="43.8">VCC2</text>
<text x="201.7" y="45.8">DVDD</text>
<text x="201.7" y="47.7">DOVDD</text>
<text x="143.8" y="49.6">2</text>
<text x="143.8" y="51.6">3</text>
<text x="143.8" y="53.5">4</text>
<text x="201.7" y="49.6">AVDD</text>
<text x="201.7" y="51.6">NC1</text>
<text x="201.7" y="53.5">GND1</text>
<text x="265.4" y="49.6">1</text>
<text x="265.4" y="51.6">2</text>
<text x="265.4" y="53.5">3</text>
<text x="143.8" y="55.4">5</text>
<text x="143.8" y="57.3">6</text>
<text x="143.8" y="59.3">7</text>
<text x="201.7" y="55.4">GND2</text>
<text x="201.7" y="57.3">SCK</text>
<text x="201.7" y="59.3">SDA</text>
<text x="265.4" y="55.4">4</text>
<text x="265.4" y="57.3">5</text>
<text x="265.4" y="59.3">6</text>
<text x="143.8" y="61.2">8</text>
<text x="143.8" y="63.1">9</text>
<text x="143.8" y="65.1">10</text>
<text x="201.7" y="61.2">PDN0</text>
<text x="201.7" y="63.1">RST0</text>
<text x="201.7" y="65.1">PDN1</text>
<text x="265.4" y="61.2">7</text>
<text x="265.4" y="63.1">8</text>
<text x="265.4" y="65.1">9</text>
<text x="143.8" y="67">11</text>
<text x="143.8" y="68.9">12</text>
<text x="143.8" y="70.9">13</text>
<text x="201.7" y="67">RST1</text>
<text x="201.7" y="68.9">GND3</text>
<text x="201.7" y="70.9">MCLK0</text>
<text x="265.4" y="67">10</text>
<text x="265.4" y="68.9">11</text>
<text x="265.4" y="70.9">12</text>
<text x="55" y="76.6">OE</text>
<text x="62.9" y="76.6">OUT</text>
<text x="143.8" y="72.8">14</text>
<text x="143.8" y="74.7">15</text>
<text x="143.8" y="76.6">16</text>
<text x="201.7" y="72.8">MCLK1</text>
<text x="201.7" y="74.7">GND4</text>
<text x="201.7" y="76.6">CSI_RX_CLK0P</text>
<text x="265.4" y="72.8">13</text>
<text x="265.4" y="74.7">14</text>
<text x="265.4" y="76.6">15</text>
<text x="143.8" y="78.6">17</text>
<text x="143.8" y="80.5">18</text>
<text x="143.8" y="82.4">19</text>
<text x="201.7" y="78.6">CSI_RX_CLK0N</text>
<text x="201.7" y="80.5">GND5</text>
<text x="201.7" y="82.4">CSI_RX_D0P</text>
<text x="265.4" y="78.6">16</text>
<text x="265.4" y="80.5">17</text>
<text x="265.4" y="82.4">18</text>
<text x="143.8" y="84.4">20</text>
<text x="143.8" y="86.3">21</text>
<text x="143.8" y="88.2">22</text>
<text x="201.7" y="84.4">CSI_RX_D0N</text>
<text x="201.7" y="86.3">GND6</text>
<text x="201.7" y="88.2">CSI_RX_D1P</text>
<text x="265.4" y="84.4">19</text>
<text x="265.4" y="86.3">20</text>
<text x="265.4" y="88.2">21</text>
<text x="143.8" y="90.2">23</text>
<text x="143.8" y="92.1">24</text>
<text x="143.8" y="94">25</text>
<text x="143.8" y="95.9">26</text>
<text x="201.7" y="90.2">CSI_RX_D1N</text>
<text x="201.7" y="92.1">GND7</text>
<text x="201.7" y="94">CSI_RX_CLK1P</text>
<text x="201.7" y="95.9">CSI_RX_CLK1N</text>
<text x="265.4" y="90.2">22</text>
<text x="265.4" y="92.1">23</text>
<text x="265.4" y="94">24</text>
<text x="265.4" y="95.9">25</text>
<text x="143.8" y="97.9">27</text>
<text x="143.8" y="99.8">28</text>
<text x="143.8" y="101.7">29</text>
<text x="201.7" y="97.9">GND8</text>
<text x="201.7" y="99.8">CSI_RX_D2P</text>
<text x="201.7" y="101.7">CSI_RX_D2N</text>
<text x="265.4" y="97.9">26</text>
<text x="265.4" y="99.8">27</text>
<text x="265.4" y="101.7">28</text>
<text x="143.8" y="103.7">30</text>
<text x="201.7" y="103.7">GND9</text>
<text x="201.7" y="105.6">CSI_RX_D3P</text>
<text x="201.7" y="107.5">CSI_RX_D3N</text>
<text x="265.4" y="103.7">29</text>
<text x="265.4" y="105.6">30</text>
<text x="201.7" y="109.5">NC2</text>
<text x="55" y="128.8">Vin</text>
<text x="63" y="128.8">Vout</text>
<text x="55" y="132.6">GND</text>
<text x="55" y="136.5">EN</text>
<text x="64.4" y="136.5">FB</text>
<text x="55" y="153.9">Vin</text>
<text x="63" y="153.9">Vout</text>
<text x="138" y="153.9">Vin</text>
<text x="146" y="153.9">Vout</text>
<text x="55" y="157.7">GND</text>
<text x="55" y="161.6">EN</text>
<text x="64.4" y="161.6">FB</text>
<text x="138" y="157.7">GND</text>
<text x="138" y="161.6">EN</text>
<text x="147.4" y="161.6">FB</text>
</g>
<g font-size="1.7" fill="#f00">
<text x="174.1" y="58.1">TWI-SDA</text>
<text x="174.1" y="56.2">TWI-SCL</text>
<text x="174.1" y="59.9">CSI_PWDN</text>
<text x="112.3" y="62">TWI-SDA</text>
<text x="112.3" y="63.9">TWI-SCL</text>
<text x="112.3" y="65.7">CSI_RESET</text>
<text x="174.1" y="61.9">CSI_RESET</text>
<text x="233.9" y="65.8">TWI-SDA</text>
<text x="233.9" y="63.9">TWI-SCL</text>
<text x="112.3" y="71.6">MIPI-MCLK</text>
<text x="112.3" y="67.7">CSI_PWDN</text>
<text x="174.1" y="69.7">MCLK0</text>
<text x="233.9" y="69.6">CSI_RESET</text>
<text x="233.9" y="67.7">CSI_PWDN</text>
<text x="75.7" y="75.5">MCLK1</text>
<text x="112.3" y="75.5">MIPI-CSI2-D3P</text>
<text x="112.3" y="77.4">MIPI-CSI2-D3N</text>
<text x="174.1" y="75.5">MIPI-CSI2-CLKP</text>
<text x="174.1" y="77.4">MIPI-CSI2-CLKN</text>
<text x="233.9" y="77.4">MIPI-CSI2-D0P</text>
<text x="233.9" y="73.6">MCLK0</text>
<text x="112.3" y="81.3">MIPI-CSI2-D2P</text>
<text x="112.3" y="83.2">MIPI-CSI2-D2N</text>
<text x="174.1" y="83.2">MIPI-CSI2-D0N</text>
<text x="174.1" y="81.3">MIPI-CSI2-D0P</text>
<text x="233.9" y="79.3">MIPI-CSI2-D0N</text>
<text x="233.9" y="83.2">MIPI-CSI2-D1N</text>
<text x="112.3" y="87.1">MIPI-CSI2-D1P</text>
<text x="112.3" y="89">MIPI-CSI2-D1N</text>
<text x="174.1" y="87.1">MIPI-CSI2-D1P</text>
<text x="174.1" y="89">MIPI-CSI2-D1N</text>
<text x="233.9" y="89">MIPI-CSI2-CLKN</text>
<text x="233.9" y="85.1">MIPI-CSI2-D1P</text>
<text x="112.3" y="92.9">MIPI-CSI2-CLKP</text>
<text x="112.3" y="94.8">MIPI-CSI2-CLKN</text>
<text x="233.9" y="94.8">MIPI-CSI2-D3P</text>
<text x="233.9" y="90.9">MIPI-CSI2-CLKP</text>
<text x="112.3" y="98.6">MIPI-CSI2-D0P</text>
<text x="112.3" y="100.6">MIPI-CSI2-D0N</text>
<text x="174.1" y="100.6">MIPI-CSI2-D2N</text>
<text x="174.1" y="98.6">MIPI-CSI2-D2P</text>
<text x="233.9" y="100.6">MIPI-CSI2-D2N</text>
<text x="233.9" y="96.7">MIPI-CSI2-D3N</text>
<text x="64.1" y="102.5">MCLK0</text>
<text x="174.1" y="104.4">MIPI-CSI2-D3P</text>
<text x="174.1" y="106.4">MIPI-CSI2-D3N</text>
<text x="233.9" y="102.5">MIPI-CSI2-D2P</text>
<text x="64.1" y="110.2">MCLK1</text>
<text x="186.1" y="142.9">CSI_PWDN</text>
<text x="214.6" y="142.9">CSI_RESET</text>
<text x="186.1" y="168.1">TWI-SDA</text>
<text x="214.6" y="168.1">TWI-SCL</text>
</g>
<g font-size="1.4">
<text x="30.9" y="11.6">5</text>
<text x="88.8" y="11.6">4</text>
<text x="146.7" y="11.6">3</text>
<text x="204.6" y="11.6">2</text>
<text x="262.6" y="11.6">1</text>
<text x=".5" y="36.3">D</text>
<text x="292" y="36.3">D</text>
<text x=".5" y="82.2">C</text>
<text x="292" y="82.2">C</text>
<text x=".5" y="128">B</text>
<text x="292" y="128">B</text>
<text x=".5" y="173.9">A</text>
<text x="292" y="173.9">A</text>
<text x="30.9" y="197">5</text>
<text x="88.8" y="197">4</text>
<text x="146.7" y="197">3</text>
<text x="204.6" y="197">2</text>
<text x="262.6" y="197">1</text>
</g>
</svg>
